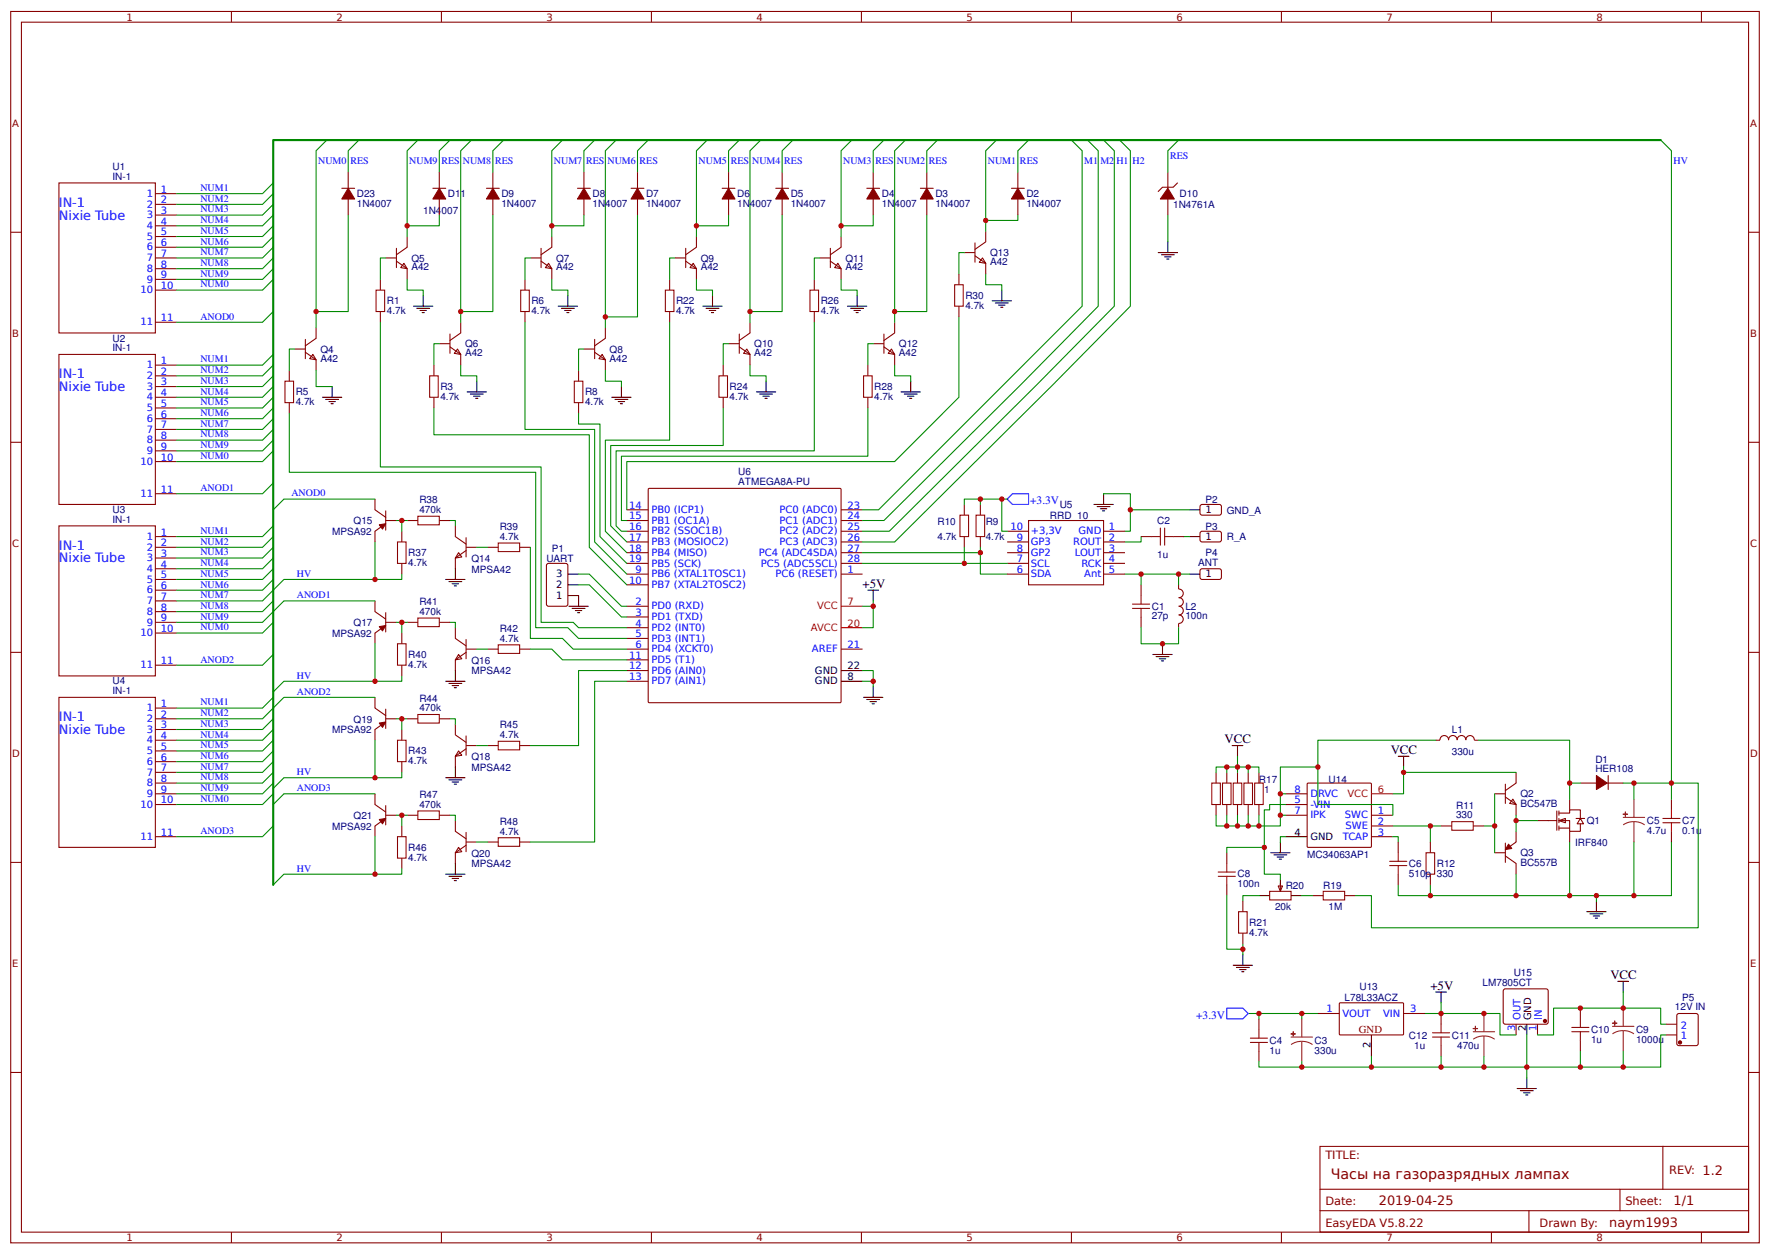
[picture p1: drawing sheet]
<svg xmlns="http://www.w3.org/2000/svg" width="437mm" height="310mm" viewBox="0 0 437 310" stroke-linecap="round" stroke-linejoin="round" font-family="sans-serif">
<g fill="none" stroke="#800" stroke-width=".26">
<path d="M2.6 2.8h431.8v304h-431.8zM5.3 5.5h426.5v298.7h-426.5zM57.1 2.8v2.7M109 2.8v2.7M160.9 2.8v2.7M212.7 2.8v2.7M264.6 2.8v2.7M316.4 2.8v2.7M368.3 2.8v2.7M420.2 2.8v2.7M2.6 57.3h2.7M14.6 45.2h23.8v37h-23.8z"/>
<path d="M38.4 47.8h5.3M38.4 50.5h5.3M38.4 53.1h5.3M38.4 55.7h5.3M38.4 58.4h5.3M431.8 57.3h2.6M38.4 61h5.3M38.4 63.7h5.3M38.4 66.3h5.3M38.4 69h5.3M38.4 71.6h5.3M38.4 79.6h5.3"/>
<path d="M14.6 87.5h23.8v37h-23.8zM38.4 90.1h5.3M38.4 92.8h5.3M38.4 95.4h5.3M38.4 98.1h5.3M2.6 109.2h2.7M38.4 100.7h5.3M38.4 103.4h5.3M38.4 106h5.3M38.4 108.7h5.3M38.4 111.3h5.3M38.4 114h5.3"/>
<path d="M431.8 109.2h2.6M14.6 129.8h23.8v37.1h-23.8zM38.4 121.9h5.3M38.4 132.5h5.3M38.4 135.1h5.3M38.4 137.8h5.3M135.2 139.2l4.5-.1 .5 .3v9.7l-.2 .5-4.5 .1-.5-.3-.1-9.8zM238.1 124.5v2.7M238.1 132.5v2.6M242.1 124.5v2.7M242.1 132.5v2.6M248.7 131.2h5.3"/>
<path d="M248.7 133.8h5.3M248.7 136.4h5.3M248.7 139.1h5.3M254 128.5h18.5v15.9h-18.5zM272.5 131.2h5.3M272.5 133.8h5.3M272.5 136.4h5.3M272.5 139.1h5.3M38.4 140.4h5.3M38.4 143.1h5.3M38.4 145.7h5.3M38.4 148.4h5.3"/>
<path d="M38.4 151h5.3M38.4 153.6h5.3M38.4 156.3h5.3M248.7 141.7h5.3M272.5 141.7h5.3M296.6 140.5h4.8l.2 .4v1.9l-.5 .3-4.5-.1-.3-.5v-1.6zM2.6 161.1h2.7M14.6 172.2h23.8v37h-23.8zM38.4 164.2h5.3M38.4 174.8h5.3M38.4 177.5h5.3M431.8 161.1h2.6"/>
<path d="M38.4 180.1h5.3M38.4 182.7h5.3M38.4 185.4h5.3M38.4 188h5.3M38.4 190.7h5.3M38.4 193.3h5.3M38.4 196h5.3M38.4 198.6h5.3M317.5 196h5.3M317.5 198.6h5.3M322.8 193.5l.3-.2 15.4 .1 .2 .2-.1 15.5-.2 .1h-15.5l-.1-.3zM369.1 196h2.6"/>
<path d="M371.7 196.8l2.7 1.8v2.7M371.7 193.6v4.8M373.6 197.3l.8 1.3-1.6-.2zM374.4 190.7v2.6l-2.7 1.9M2.6 212.9h2.7M38.4 206.6h5.3M317.5 201.3h5.3M338.7 206.6h5.3M338.7 201.3h5.3M338.7 203.9h5.3M353.2 207.9v2.6M353.2 215.8v2.7"/>
<path d="M355.9 203.9h2.6M363.8 203.9h2.6M369.1 210.5h2.6M371.7 211.3l2.7 1.9v2.6M371.7 208.1v4.8M374.4 205.2v2.7l-1.9 1.3M431.8 212.9h2.6M310.9 251.5v2.7M310.9 259.5v2.6M325.4 250.2h5.3M330.8 247.7l.2-.1h15.5l.1 .2v7.6l-.3 .1h-15.4l-.2-.3zM346.6 250.2h5.3"/>
<path d="M2.6 264.8h2.7M431.8 264.8h2.6M326 283h105.8v21.2h-105.8zM326 293.6h105.8M326 298.9h105.8M377.6 298.9v5.3M400 293.6v5.3M410.6 283v10.6M57.1 304.2v2.6M109 304.2v2.6M160.9 304.2v2.6M212.7 304.2v2.6"/>
<path d="M264.6 304.2v2.6M316.4 304.2v2.6M368.3 304.2v2.6M420.2 304.2v2.6"/>
</g>
<g fill="none" stroke="#000" stroke-width=".26">
<path d="M270.1 124.5h4.8M270.9 125.1h3.2M271.7 125.6h1.6M272.3 126.1h.5M272.5 121.9v2.6M140.2 141.7h2.7M140.2 147h2.7v2.7M140.2 144.4h2.7M140.5 149.7h4.8M141.3 150.2h3.2M142.1 150.7h1.6M142.6 151.3h.5"/>
<path d="M214.3 145.7h2.7M215.6 145.7v2.7M293.7 141.7h2.6M213.3 172.2h4.7M214 172.7h3.2M214.8 173.2h1.6M215.4 173.8h.5M215.6 169.5v2.7M313.8 210.5h4.8M314.6 211.1h3.2M315.4 211.6h1.6M315.9 212.1h.5"/>
<path d="M316.2 207.9v2.6M317.5 206.6h5.3M338.7 255.5v5.3"/>
</g>
<path d="M264.6 34.6l2.6 2.6zM268.6 34.6l2.6 2.6zM272.5 34.6l2.7 2.6zM276.5 34.6l2.6 2.6z" fill="#000" stroke="#080" stroke-width=".26"/>
<path d="M318.8 256h5.3M321.5 257.1l1.4 .2 1.2 .6M321.5 257.1l-1.4 .2-1.3 .6M321.5 251.5v4.5M321.5 257.1v5" fill="none" stroke="#8d2323" stroke-width=".26"/>
<g fill="#8d2323" stroke="#8d2323" stroke-width=".26">
<path d="M318.8 255.2l1.1 .1z"/>
<path d="M319.4 254.7v1.1z"/>
</g>
<path d="M237.1 127.2h2.1v5.3h-2.1zM241 127.2h2.2v5.3h-2.2zM352.2 210.5h2.1v5.3h-2.1zM358.5 202.9h5.3v2.1h-5.3zM308.8 257.4h4.2M308.8 256.3h4.2M310.9 254.2v2.1M310.9 257.4v2.1" fill="none" stroke="#a00000" stroke-width=".26"/>
<g fill="none" stroke="#080" stroke-width=".26">
<path d="M238.1 135.1v4h10.6M242.1 123.2v1.3M247.4 123.2h-9.3v1.3M248.7 123.2h-1.3v8h1.3M369.1 196v7.9h-2.7M317.5 206.6h-1.3v1.3M344 203.9h11.9M353.2 203.9v4M369.1 203.9v6.6M374.4 201.3v3.9M308.2 250.2h2.7M321.5 250.2h-10.6v1.3"/>
<path d="M325.4 250.2h-3.9v1.3M321.5 262.1v1.3M338.7 260.8v2.6h-27.8v-1.3"/>
</g>
<path d="M250 121.9h4v2.6h-4l-1.3-1.3zM302.9 248.9h4l1.3 1.3-1.3 1.3h-4z" fill="none" stroke="#00f" stroke-width=".26"/>
<path d="M338.7 196h5.3" fill="none" stroke="#f00" stroke-width=".26"/>
<path d="M372.5 208.4l.8 1.1-1.6 .2z" fill="#800" stroke="#800" stroke-width=".26"/>
<g fill="#fefefe" stroke="#800" stroke-width=".26">
<path d="M385 202.6l1.6-.5v1z"/>
<path d="M390.3 202.1l.8 1.3h-1.6z"/>
</g>
<g fill="none" stroke="#800" stroke-width=".26">
<path d="M84.4 46.5h3.2M86 42.5v4M86 49.1v4M100.5 58.4v2.6l-2.6 1.9M106.9 46.5h3.2M108.5 42.5v4M108.5 49.1v4M120.1 46.5h3.2M121.7 42.5v4M121.7 49.1v4M136.3 58.4v2.6l-2.7 1.9M142.6 46.5h3.2"/>
<path d="M144.2 42.5v4M144.2 49.1v4M155.8 46.5h3.2M157.4 42.5v4M157.4 49.1v4M172 58.4v2.6l-2.7 1.9M178.3 46.5h3.2M179.9 42.5v4M179.9 49.1v4M191.6 46.5h3.1M193.1 42.5v4M193.1 49.1v4"/>
<path d="M207.7 58.4v2.6l-2.6 1.9M214 46.5h3.2M215.6 42.5v4M215.6 49.1v4M227.3 46.5h3.2M228.9 42.5v4M228.9 49.1v4M240.8 60v4.7M243.4 57.1v2.6l-2.6 1.9M249.8 46.5h3.1M251.4 42.5v4M251.4 49.1v4"/>
<path d="M288.4 42.5v4M288.4 49.1v4M290.8 45.2l-1.1 1h-2.6l-1.1 1.1M93.9 69v2.6M93.9 76.9v2.7M95.2 63.7h2.7M97.9 64.5l2.6 1.8v2.7M97.9 61.3v4.8M99.7 65l.8 1.3-1.5-.2zM113.8 79.6v2.6l-2.7 1.9M129.6 69v2.6M129.6 76.9v2.7"/>
<path d="M131 63.7h2.6M133.6 64.5l2.7 1.8v2.7M133.6 61.3v4.8M135.5 65l.8 1.3-1.6-.2zM165.4 69v2.6M165.4 76.9v2.7M166.7 63.7h2.6M169.3 64.5l2.7 1.8v2.7M169.3 61.3v4.8M171.2 65l.8 1.3-1.6-.2zM185.2 79.6v2.6l-2.6 1.9M201.1 69v2.6"/>
<path d="M201.1 76.9v2.7M202.4 63.7h2.7M205.1 64.5l2.6 1.8v2.7M205.1 61.3v4.8M206.9 65l.8 1.3-1.6-.2zM220.9 79.6v2.6l-2.6 1.9M236.8 67.7v2.6M236.8 75.6v2.6M238.1 62.4h2.7M240.8 63.2l2.6 1.8v2.7M242.6 63.7l.8 1.3-1.6-.3zM71.4 91.5v2.6"/>
<path d="M71.4 99.4v2.6M72.8 86.2h2.6M75.4 87l2.7 1.8v2.7M75.4 83.8v4.8M77.3 87.5l.8 1.3-1.6-.2zM78.1 80.9v2.6l-2.7 1.9M107.2 90.1v2.7M107.2 98.1v2.6M108.5 84.9h2.6M111.1 85.6l2.7 1.9v2.6M111.1 82.5v4.7M113 86.2l.8 1.3-1.6-.3z"/>
<path d="M142.9 91.5v2.6M142.9 99.4v2.6M144.2 86.2h2.6M146.8 87l2.7 1.8v2.7M146.8 83.8v4.8M148.7 87.5l.8 1.3-1.6-.2zM149.5 80.9v2.6l-2.7 1.9M178.6 90.1v2.7M178.6 98.1v2.6M179.9 84.9h2.7M182.6 85.6l2.6 1.9v2.6M182.6 82.5v4.7"/>
<path d="M184.4 86.2l.8 1.3-1.6-.3zM214.3 90.1v2.7M214.3 98.1v2.6M215.6 84.9h2.7M218.3 85.6l2.6 1.9v2.6M218.3 82.5v4.7M220.1 86.2l.8 1.3-1.6-.3zM92.6 123.2v2.7l2.6 1.8M94.5 129.8l-1.9 1.4v2.6M95.2 128.5h2.7M95.2 126.1v4.8M99.2 131.2v2.6"/>
<path d="M99.2 139.1v2.6M100.5 128.5h2.7M108.5 128.5h2.6M112.4 129.8v2.7l2.7 1.8M113.2 136.4l.8 1.1-1.6 .3zM115.1 135.9l-2.7 1.9v2.6M115.1 135.1h2.6M115.1 132.7v4.8M120.4 135.1h2.6M128.3 135.1h2.7M154.8 125.9h5.3M154.8 128.5h5.3"/>
<path d="M154.8 131.2h5.3M154.8 133.8h5.3M154.8 136.4h5.3M154.8 139.1h5.3M160.1 120.7l.2-.1h47.1l.3 .1v52.5l-.1 .3h-47.3l-.2-.1zM207.7 125.9h5.3M207.7 128.5h5.3M207.7 131.2h5.3M207.7 133.8h5.3M207.7 136.4h5.3M207.7 139.1h5.3M281.8 132.5h2.6"/>
<path d="M289.7 132.5h2.7M296.6 124.6h4.8l.2 .5v1.8l-.5 .3-4.5-.1-.3-.4v-1.6zM296.6 131.2h4.8l.2 .5v1.8l-.5 .3-4.5-.1-.3-.4v-1.6zM92.6 148.4v2.6l2.6 1.8M94.5 155l-1.9 1.3v2.6M95.2 151.3v4.7M95.2 153.6h2.7M99.2 156.3v2.6M100.5 153.6h2.7M108.5 153.6h2.6M112.4 155v2.6l2.7 1.9M115.1 157.9v4.7"/>
<path d="M154.8 141.7h5.3M154.8 149.7h5.3M154.8 152.3h5.3M154.8 155h5.3M154.8 157.6h5.3M154.8 144.4h5.3M207.7 141.7h5.3M281.8 144.4v2.6M281.8 152.3v2.7M291 144.4v1M291 153.9v1.1M291.1 145.4a1.06 1.06 0 0 1 1.1 1.1 1.06 1.06 0 0 1-1.1 1 1.06 1.06 0 0 1 1.1 1.1 1.06 1.06 0 0 1-1.1 1.1"/>
<path d="M291.1 149.7a1.06 1.06 0 0 1 1.1 1.1 1.06 1.06 0 0 1-1.1 1 1.05 1.05 0 0 1 1.1 1.1 1.05 1.05 0 0 1-1.1 1M92.6 172.2v2.6l2.6 1.9M94.5 178.8l-1.9 1.3v2.6M95.2 175.1v4.7M95.2 177.5h2.7M99.2 164.2v2.7M100.5 177.5h2.7M108.5 177.5h2.6M112.4 178.8v2.6l2.7 1.9M113.2 161.6l.8 1-1.6 .3zM115.1 160.3h2.6M115.1 161.1l-2.7 1.8v2.6"/>
<path d="M120.4 160.3h2.6M128.3 160.3h2.7M154.8 160.3h5.3M154.8 162.9h5.3M154.8 165.5h5.3M154.8 168.2h5.3M207.7 160.3h5.3M92.6 196v2.6l2.6 1.9M95.2 198.9v4.7M99.2 180.1v2.6M99.2 188v2.7M113.2 185.4l.8 1.1-1.6 .2z"/>
<path d="M115.1 184.9l-2.7 1.8v2.7M115.1 181.7v4.8M115.1 184.1h2.6M120.4 184.1h2.6M128.3 184.1h2.7M300.3 190.7v2.6M300.3 198.6v2.7M302.9 190.7v2.6M302.9 198.6v2.7M305.6 190.7v2.6M305.6 198.6v2.7M308.2 190.7v2.6"/>
<path d="M308.2 198.6v2.7M310.9 190.7v2.6M310.9 198.6v2.7M359.8 182.7a1.06 1.06 0 0 0-1-1.1 1.06 1.06 0 0 0-1.1 1.1 1.06 1.06 0 0 0-1-1.1 1.06 1.06 0 0 0-1.1 1.1h-1.1M359.9 182.7a1.06 1.06 0 0 1 1-1.1 1.06 1.06 0 0 1 1.1 1.1M362 182.7a1.04 1.04 0 0 1 1-1.1 1.04 1.04 0 0 1 1.1 1.1h1M387.6 197.3v2.6M390.3 193.3h3.9M396.9 193.3h3.9M397.1 191.5v3.4M412.7 197.3v2.6M94.5 202.6l-1.9 1.3v2.7"/>
<path d="M95.2 201.3h2.7M99.2 203.9v2.7M99.2 211.9v2.6M100.5 201.3h2.7M108.5 201.3h2.6M112.4 202.6v2.6l2.7 1.9M113.2 209.2l.8 1.1-1.6 .2zM115.1 208.7l-2.7 1.8v2.7M115.1 205.5v4.8M115.1 207.9h2.6M120.4 207.9h2.6M128.3 207.9h2.7"/>
<path d="M302.9 210.5v2.7M302.9 218.5v2.6M315.6 218.7h1.1l-.5 1.4zM316.2 218.2v1.6M345.3 207.9v2.6M345.3 215.8v2.7M379.7 202.6h4.7M384.4 200.2v4.8M385 200.7h2.6v-.8h2.7v2.2M385 202.6h2.6v2.6h2.7v-1.8M385 204.4h2.6M385 200.2v1.1"/>
<path d="M385 202.1v1M385 203.9v1.1M387.6 205.2v2.7M389.2 202.1h2.1M412.7 205.2v2.7M306.9 222.4v2.7M306.9 230.4v2.6M324.1 221.1h2.7M332.1 221.1h2.6M355.9 250.2v2.7M355.9 258.2v2.6M371.5 244.2h10.6l.2 .5v7.9l-.5 .3-10.3-.1-.3-.5v-7.6z"/>
<path d="M374.4 252.9v2.6M379.7 252.9v2.6M390.3 248.9v2.6M390.3 256.8v2.7M411.4 255.5h2.7M411.4 252.9h2.7M414.3 250.3l4.5-.1 .5 .3 .1 7.1-.3 .5-4.5 .1-.5-.3v-7.2z"/>
</g>
<g fill="none" stroke="#080" stroke-width=".26">
<path d="M78.1 37.2v43.7M86 37.2v5.3M100.5 37.2v18.5M108.5 37.2v5.3M113.8 37.2v39.7M121.7 37.2v5.3M136.3 37.2v18.5M144.2 37.2v5.3M149.5 37.2v41M157.4 37.2v5.3M172 37.2v18.5M179.9 37.2v5.3"/>
<path d="M185.2 37.2v39.7M193.1 37.2v5.3M207.7 37.2v18.5M215.6 37.2v5.3M220.9 37.2v42.4M228.9 37.2v5.3M243.4 37.2v17.2M251.4 37.2v5.3M267.2 37.2v38.4l-50.2 50.3h-4M271.2 37.2v38.4l-19.1 19.3-33.8 33.6h-5.3M275.2 37.2v38.4l-19.1 19.3-36.5 36.3h-6.6M279.1 37.2v38.4l-19 19.3-39.2 38.9h-7.9"/>
<path d="M288.4 37.2v5.3M412.7 37.2v156.1h6.7v35.7h-80.7v-7.9h-4M43.7 47.8h21.1M43.7 50.5h21.1M43.7 53.1h21.1M43.7 55.7h21.1M43.7 58.4h21.1M86 53.1v23.8h-7.9M108.5 53.1v2.6h-8v2.7M121.7 53.1v23.8h-7.9v2.7M144.2 53.1v2.6h-7.9v2.7M157.4 53.1v25.1h-7.9v2.7"/>
<path d="M179.9 53.1v2.6h-7.9v2.7M193.1 53.1v23.8h-7.9v2.7M215.6 53.1v2.6h-7.9v2.7M228.9 53.1v23.8h-8M251.4 53.1v1.3h-8v2.7M288.4 53.1v6.6M43.7 61h21.1M43.7 63.7h21.1M43.7 66.3h21.1M43.7 69h21.1M43.7 71.6h21.1M43.7 79.6h21.1"/>
<path d="M93.9 79.6v35.7h39.7v38.3h8l1.3 1.4h11.9M95.2 63.7h-1.3v5.3M100.5 69v2.6h4v1.3M129.6 79.6v26.4h17.2v27.8l8 7.9M131 63.7h-1.4v5.3M136.3 69v2.6h3.9v1.3M165.4 79.6v29.1h-15.9v22.5l5.3 5.2M166.7 63.7h-1.3v5.3M172 69v2.6h3.9v1.3M201.1 79.6v31.7h-49v18.5l1.4 1.4h1.3M202.4 63.7h-1.3v5.3M207.7 69v2.6h4v1.3"/>
<path d="M236.8 78.2v19.9l-15.9 15.9h-66.1v11.9M238.1 62.4h-1.3v5.3M243.4 67.7v2.6h4v1.3M43.7 90.1h21.1M43.7 92.8h21.1M43.7 95.4h21.1M43.7 98.1h21.1M72.8 86.2h-1.4v5.3M78.1 91.5v3.9h3.9M108.5 84.9h-1.3v5.2M113.8 90.1v2.7h3.9v1.3M144.2 86.2h-1.3v5.3"/>
<path d="M149.5 91.5v2.6h4v1.3M179.9 84.9h-1.3v5.2M185.2 90.1v2.7h4v1.3M215.6 84.9h-1.3v5.2M220.9 90.1v2.7h4v1.3M43.7 100.7h21.1M43.7 103.4h21.1M43.7 106h21.1M43.7 108.7h21.1M43.7 111.3h21.1M43.7 114h21.1M71.4 102v14.6h60.9v38.4h7.9l2.7 2.6h11.9"/>
<path d="M107.2 100.7v6.6h38.3v27.8l9.3 9.3M142.9 102v2.7h5.3v27.8l6.6 6.6M178.6 100.7v9.3h-27.8v19.8l4 4M214.3 100.7v11.9h-60.8v15.9h1.3M43.7 132.5h21.1M43.7 135.1h21.1M43.7 137.8h21.1M43.7 121.9h21.1M70.1 123.2h22.5M92.6 133.8v9.3h6.6v-1.4M97.9 128.5h2.6M99.2 128.5v2.7"/>
<path d="M111.1 128.5h1.3v1.3M117.7 135.1h2.7M131 135.1v22.5h7.9l2.7 2.7h13.2M213 139.1h25.1M213 136.4h29.1M242.1 135.1v6.6h6.6M272.5 121.9h6.6v4M281.8 132.5v1.3h-4M292.4 132.5h1.3M293.7 125.9h-14.6v5.3h-1.3M43.7 140.4h21.1M43.7 143.1h21.1"/>
<path d="M43.7 145.7h21.1M43.7 148.4h21.1M43.7 151h21.1M43.7 153.6h21.1M43.7 156.3h21.1M70.1 143.1h22.5M70.1 148.4h22.5M92.6 158.9v9.3h6.6v-1.3M97.9 153.6h2.6M99.2 153.6v2.7M111.1 153.6h1.3v1.4M142.9 144.4h2.6l8 7.9h1.3"/>
<path d="M142.9 141.7h2.6l8 8h1.3M215.6 148.4v1.3h-2.6M215.6 149.7v5.3h-2.6M277.8 141.7h15.9M281.8 155v3.9h9.2v-3.9M281.8 141.7v2.7M291 141.7v2.7M43.7 174.8h21.1M43.7 177.5h21.1M43.7 164.2h21.1M70.1 168.2h22.5M70.1 172.2h22.5"/>
<path d="M97.9 177.5h2.6M99.2 177.5v2.6M111.1 177.5h1.3v1.3M117.7 160.3h2.7M131 160.3h5.3l2.6 2.6h15.9M154.8 168.2h-8v39.7h-15.8M154.8 165.5h-11.9v18.6h-11.9M213 165.5h2.6v4M213 168.2h2.6M43.7 190.7h21.1M43.7 193.3h21.1M43.7 180.1h21.1"/>
<path d="M43.7 182.7h21.1M43.7 185.4h21.1M43.7 188h21.1M43.7 196h21.1M43.7 198.6h21.1M70.1 196h22.5M70.1 192h22.5M92.6 182.7v9.3h6.6v-1.3M117.7 184.1h2.7M300.3 190.7v-1.3h2.6v1.3M302.9 189.4h2.7v1.3M305.6 186.7v2.7h2.6v1.3"/>
<path d="M308.2 189.4h2.7v1.3M316.2 196h1.3M317.5 198.6h-4v1.3h-1.3v15.9h4v1.3M325.4 189.4v9.2h18.6v2.7M346.6 189.4v6.6h-2.6M346.6 190.7h27.8M354.5 182.7h-29.1v6.7h-9.2v11.9h1.3M365.1 182.7h22.5v14.6M387.6 193.3h2.7M400.8 193.3h2.7v4M403.5 193.3h9.2v4M43.7 206.6h21.1"/>
<path d="M70.1 215.8h22.5M92.6 206.6v9.2h6.6v-1.3M97.9 201.3h2.6M99.2 201.3v2.6M111.1 201.3h1.3v1.3M117.7 207.9h2.7M300.3 201.3v2.6h15.9v-2.6M302.9 201.3v2.6M305.6 201.3v2.6M308.2 201.3v2.6M310.9 201.3v2.6M312.2 209.2h-9.3v1.3"/>
<path d="M344 206.6h1.3v1.3M345.3 218.5v2.6h48.9v1.3M353.2 218.5v2.6M374.4 202.6h5.3M374.4 215.8v5.3M387.6 207.9v13.2M403.5 207.9v13.2h-9.3M412.7 207.9v13.2h-9.2M302.9 221.1v13.2h4M306.9 233v2.7M310.9 221.1h-4v1.3M321.5 221.1h2.6"/>
<path d="M351.9 250.2h18.5v5.3h4M355.9 247.6v2.6M377 255.5v10.6M390.3 259.5v3.9M400.8 244.9v4M400.8 259.5v3.9M411.4 252.9h-1.3v-4h-26.5v6.6h-3.9M411.4 255.5h-1.3v7.9h-71.4M355.9 260.8v2.6M366.4 260.8v2.6"/>
</g>
<g fill="none" stroke="#000" stroke-width=".26">
<path d="M288.4 59.7v2.7M102.1 75.6h4.8M102.9 76.1h3.2M103.7 76.6h1.6M104.2 77.2h.6M104.5 72.9v2.7M137.8 75.6h4.8M138.6 76.1h3.2M139.4 76.6h1.6M140 77.2h.5M140.2 72.9v2.7M173.6 75.6h4.7"/>
<path d="M174.4 76.1h3.1M175.2 76.6h1.5M175.7 77.2h.5M175.9 72.9v2.7M209.3 75.6h4.7M210.1 76.1h3.2M210.9 76.6h1.6M211.4 77.2h.5M211.7 72.9v2.7M245 74.3h4.8M245.8 74.8h3.2M246.6 75.3h1.6"/>
<path d="M247.1 75.9h.5M247.4 71.6v2.7M286 62.4h4.8M286.8 62.9h3.2M287.6 63.4h1.6M288.1 63.9h.6M79.6 98.1h4.8M80.4 98.6h3.2M81.2 99.1h1.6M81.8 99.7h.5M82 95.4v2.7M115.4 96.8h4.7"/>
<path d="M116.2 97.3h3.1M116.9 97.8h1.6M117.5 98.3h.5M117.7 94.1v2.7M151.1 98.1h4.7M151.9 98.6h3.1M152.7 99.1h1.6M153.2 99.7h.5M153.5 95.4v2.7M186.8 96.8h4.8M187.6 97.3h3.2M188.4 97.8h1.6"/>
<path d="M188.9 98.3h.5M189.2 94.1v2.7M222.5 96.8h4.8M223.3 97.3h3.2M224.1 97.8h1.6M224.6 98.3h.6M224.9 94.1v2.7M293.7 125.9h2.6M293.7 132.5h2.6M110.1 143.1h4.7M110.9 143.6h3.1M111.7 144.1h1.5"/>
<path d="M112.2 144.6h.5M112.4 140.4v2.7M287.1 158.9v2.7M110.1 168.2h4.7M110.9 168.7h3.1M111.7 169.3h1.5M112.2 169.8h.5M112.4 165.5v2.7M207.7 168.2h5.3M207.7 165.5h5.3M284.7 161.6h4.8M285.5 162.1h3.2"/>
<path d="M286.3 162.6h1.6M286.8 163.2h.5M110.1 192h4.7M110.9 192.5h3.1M111.7 193.1h1.5M112.2 193.6h.5M112.4 189.4v2.6M304.3 184.1h2.6M305.6 184.1v2.6M345.3 186.7h2.6M346.6 186.7v2.7M110.1 215.8h4.7"/>
<path d="M110.9 216.3h3.1M111.7 216.9h1.5M112.2 217.4h.5M112.4 213.2v2.6M316.2 217.1v1.4M304.5 238.3h4.8M305.3 238.8h3.2M306.1 239.4h1.6M306.7 239.9h.5M306.9 235.7v2.6M310.9 221.1h2.6M318.8 221.1h2.7"/>
<path d="M391.8 225.1h4.8M392.6 225.6h3.2M393.4 226.1h1.6M394 226.7h.5M394.2 222.4v2.7M354.5 244.9h2.7M355.9 244.9v2.7M377 252.9v2.6M399.5 242.3h2.7M400.8 242.3v2.6M374.6 268.7h4.8M375.4 269.3h3.2"/>
<path d="M376.2 269.8h1.6M376.8 270.3h.5M377 266.1v2.6"/>
</g>
<g fill="#800" stroke="#800" stroke-width=".26">
<path d="M394.2 191.5l2.7 1.8-2.7 1.6z"/>
<path d="M93.7 129.6l1.5-.3-.7 1.3z"/>
<path d="M93.7 154.7l1.5-.3-.7 1.4z"/>
<path d="M93.7 178.5l1.5-.3-.7 1.4z"/>
<path d="M93.7 202.3l1.5-.2-.7 1.3z"/>
<path d="M288.4 46.5l1.6 2.6h-3.5z"/>
<path d="M251.4 46.5l1.5 2.6h-3.1z"/>
<path d="M228.9 46.5l1.6 2.6h-3.2z"/>
<path d="M215.6 46.5l1.6 2.6h-3.2z"/>
<path d="M193.1 46.5l1.6 2.6h-3.1z"/>
<path d="M179.9 46.5l1.6 2.6h-3.2z"/>
<path d="M157.4 46.5l1.6 2.6h-3.2z"/>
<path d="M144.2 46.5l1.6 2.6h-3.2z"/>
<path d="M121.7 46.5l1.6 2.6h-3.2z"/>
<path d="M108.5 46.5l1.6 2.6h-3.2z"/>
<path d="M86 46.5l1.6 2.6h-3.2z"/>
<circle cx="414.9" cy="257.4" r=".4"/>
<circle cx="381.5" cy="252.1" r=".4"/>
</g>
<g fill="none" stroke="#8d2323" stroke-width=".26">
<path d="M403.5 197.3v4.5M400.8 201.8h5.3M403.5 202.9l1.4 .1 1.2 .6M403.5 202.9l-1.4 .1-1.3 .6M403.5 202.9v5M363.8 254.7h5.3M366.4 255.8l1.4 .1 1.3 .7M366.4 255.8l-1.3 .2-1.3 .6M366.4 250.2v4.5M366.4 255.8v5M398.2 253.4h5.3M400.8 254.4l1.4 .2 1.3 .6"/>
<path d="M400.8 254.4l-1.3 .2-1.3 .6M400.8 248.9v4.5M400.8 254.4v5.1"/>
</g>
<g fill="#8d2323" stroke="#8d2323" stroke-width=".26">
<path d="M400.8 201h1.1z"/>
<path d="M401.4 200.5v1z"/>
<path d="M398.2 252.6h1.1z"/>
<path d="M398.7 252.1l.1 1z"/>
<path d="M363.8 253.9h1.1z"/>
<path d="M364.3 253.4l.1 1z"/>
</g>
<g fill="none" stroke="#a00000" stroke-width=".26">
<path d="M92.9 71.6h2.1v5.3h-2.1zM128.6 71.6h2.1v5.3h-2.1zM164.3 71.6h2.1v5.3h-2.1zM200 71.6h2.1v5.3h-2.1zM235.7 70.3h2.2v5.3h-2.2zM70.4 94.1h2.1v5.3h-2.1zM106.1 92.8h2.1v5.3h-2.1zM141.8 94.1h2.1v5.3h-2.1zM177.5 92.8h2.2v5.3h-2.2zM213.3 92.8h2.1v5.3h-2.1zM98.2 133.8h2.1v5.3h-2.1zM103.2 127.4h5.3v2.2h-5.3z"/>
<path d="M123 134.1h5.3v2.1h-5.3zM284.4 132.5h2.1M286.5 130.4v4.2M287.6 130.4v4.2M287.6 132.5h2.1M98.2 158.9h2.1v5.3h-2.1zM103.2 152.6h5.3v2.1h-5.3zM123 159.2h5.3v2.1h-5.3zM279.7 150.2h4.2M279.7 149.1h4.2M281.8 147v2.1M281.8 150.2v2.1"/>
<path d="M103.2 176.4h5.3v2.1h-5.3zM98.2 182.7h2.1v5.3h-2.1zM123 183h5.3v2.1h-5.3zM299.2 193.3h2.2v5.3h-2.2zM301.9 193.3h2.1v5.3h-2.1zM304.5 193.3h2.2v5.3h-2.2zM307.2 193.3h2.1v5.3h-2.1zM309.8 193.3h2.1v5.3h-2.1zM412.7 199.9v2.2M98.2 206.6h2.1v5.3h-2.1zM103.2 200.2h5.3v2.1h-5.3zM123 206.8h5.3v2.1h-5.3z"/>
<path d="M300.8 216.3h4.3M300.8 215.3h4.3M302.9 213.2v2.1M302.9 216.3v2.2M343.2 213.7h4.2M343.2 212.6h4.2M345.3 210.5v2.1M345.3 213.7v2.1M410.6 203.1h4.3M410.6 202.1h4.3M412.7 203.1v2.1M305.9 225.1h2.1v5.3h-2.1z"/>
<path d="M313.5 220.1h5.3v2.1h-5.3zM326.8 220.1h5.3v2.1h-5.3zM353.7 256h4.3M353.7 255h4.3M355.9 252.9v2.1M355.9 256v2.2M388.1 254.7h4.3M388.1 253.7h4.3M390.3 251.5v2.2M390.3 254.7v2.1"/>
</g>
<g fill="#000" stroke="#080" stroke-width=".26">
<path d="M78.1 37.2l2.6-2.6zM86 37.2l2.6-2.6zM100.5 37.2l2.7-2.6zM108.5 37.2l2.6-2.6zM113.8 37.2l2.6-2.6zM121.7 37.2l2.7-2.6zM136.3 37.2l2.6-2.6zM144.2 37.2l2.6-2.6zM149.5 37.2l2.6-2.6zM157.4 37.2l2.7-2.6zM172 37.2l2.6-2.6zM179.9 37.2l2.7-2.6z"/>
<path d="M185.2 37.2l2.7-2.6zM193.1 37.2l2.7-2.6zM207.7 37.2l2.6-2.6zM215.6 37.2l2.7-2.6zM220.9 37.2l2.7-2.6zM228.9 37.2l2.6-2.6zM243.4 37.2l2.7-2.6zM251.4 37.2l2.6-2.6zM291 34.6l-2.6 2.6zM410.1 34.6l2.6 2.6zM64.8 47.8l2.7-2.6zM64.8 50.5l2.7-2.7z"/>
<path d="M64.8 53.1l2.7-2.6zM64.8 55.7l2.7-2.6zM64.8 58.4l2.7-2.7zM64.8 61l2.7-2.6zM64.8 63.7l2.7-2.7zM64.8 66.3l2.7-2.6zM64.8 69l2.7-2.7zM64.8 71.6l2.7-2.6zM64.8 79.6l2.7-2.7zM64.8 90.1l2.7-2.6zM67.5 90.1l-2.7 2.7zM64.8 95.4l2.7-2.6z"/>
<path d="M64.8 98.1l2.7-2.7zM64.8 100.7l2.7-2.6zM64.8 103.4l2.7-2.7zM64.8 106l2.7-2.6zM64.8 108.7l2.7-2.7zM64.8 111.3l2.7-2.6zM64.8 114l2.7-2.7zM64.8 132.5l2.7-2.7zM64.8 135.1l2.7-2.6zM64.8 137.8l2.7-2.7zM64.8 121.9l2.7-2.7zM67.5 125.9l2.6-2.7z"/>
<path d="M64.8 140.4l2.7-2.6zM64.8 143.1l2.7-2.7zM64.8 145.7l2.7-2.6zM64.8 148.4l2.7-2.7zM64.8 151l2.7-2.6zM64.8 153.6l2.7-2.6zM64.8 156.3l2.7-2.7zM67.5 145.7l2.6-2.6zM67.5 151l2.6-2.6zM64.8 174.8l2.7-2.6zM64.8 177.5l2.7-2.7zM64.8 164.2l2.7-2.6z"/>
<path d="M67.5 170.8l2.6-2.6zM67.5 174.8l2.6-2.6zM64.8 180.1l2.7-2.6zM64.8 182.7l2.7-2.6zM64.8 185.4l2.7-2.7zM64.8 188l2.7-2.6zM64.8 190.7l2.7-2.7zM64.8 193.3l2.7-2.6zM64.8 196l2.7-2.7zM64.8 198.6l2.7-2.6zM67.5 194.7l2.6-2.7zM67.5 198.6l2.6-2.6z"/>
<path d="M64.8 206.6l2.7-2.7zM67.5 218.5l2.6-2.7z"/>
</g>
<path d="M207.7 149.7h5.3M207.7 155h5.3" fill="none" stroke="#f00" stroke-width=".26"/>
<path d="M410.1 34.6h-342.6v183.9" fill="none" stroke="#080" stroke-width=".53"/>
<g fill="#c00">
<circle cx="215.6" cy="168.2" r=".66"/>
<circle cx="242.1" cy="136.4" r=".66"/>
<circle cx="238.1" cy="139.1" r=".66"/>
<circle cx="100.5" cy="55.7" r=".66"/>
<circle cx="287.1" cy="158.9" r=".66"/>
<circle cx="325.4" cy="189.4" r=".66"/>
<circle cx="346.6" cy="190.7" r=".66"/>
<circle cx="99.2" cy="177.5" r=".66"/>
<circle cx="92.6" cy="143.1" r=".66"/>
<circle cx="338.7" cy="263.4" r=".66"/>
<circle cx="355.9" cy="250.2" r=".66"/>
<circle cx="366.4" cy="250.2" r=".66"/>
<circle cx="400.8" cy="248.9" r=".66"/>
<circle cx="390.3" cy="248.9" r=".66"/>
<circle cx="312.2" cy="209.2" r=".66"/>
<circle cx="308.2" cy="189.4" r=".66"/>
<circle cx="302.9" cy="189.4" r=".66"/>
<circle cx="403.5" cy="193.3" r=".66"/>
<circle cx="374.4" cy="221.1" r=".66"/>
<circle cx="394.2" cy="221.1" r=".66"/>
<circle cx="374.4" cy="202.6" r=".66"/>
<circle cx="369.1" cy="203.9" r=".66"/>
<circle cx="247.4" cy="123.2" r=".66"/>
<circle cx="310.9" cy="250.2" r=".66"/>
<circle cx="321.5" cy="263.4" r=".66"/>
<circle cx="321.5" cy="250.2" r=".66"/>
<circle cx="242.1" cy="123.2" r=".66"/>
<circle cx="353.2" cy="203.9" r=".66"/>
<circle cx="387.6" cy="193.3" r=".66"/>
<circle cx="387.6" cy="221.1" r=".66"/>
<circle cx="353.2" cy="221.1" r=".66"/>
<circle cx="403.5" cy="221.1" r=".66"/>
<circle cx="305.6" cy="189.4" r=".66"/>
<circle cx="310.9" cy="203.9" r=".66"/>
<circle cx="308.2" cy="203.9" r=".66"/>
<circle cx="305.6" cy="203.9" r=".66"/>
<circle cx="302.9" cy="203.9" r=".66"/>
<circle cx="316.2" cy="201.3" r=".66"/>
<circle cx="306.9" cy="234.3" r=".66"/>
<circle cx="412.7" cy="193.3" r=".66"/>
<circle cx="400.8" cy="263.4" r=".66"/>
<circle cx="390.3" cy="263.4" r=".66"/>
<circle cx="366.4" cy="263.4" r=".66"/>
<circle cx="355.9" cy="263.4" r=".66"/>
<circle cx="99.2" cy="128.5" r=".66"/>
<circle cx="99.2" cy="153.6" r=".66"/>
<circle cx="99.2" cy="201.3" r=".66"/>
<circle cx="92.6" cy="168.2" r=".66"/>
<circle cx="92.6" cy="192" r=".66"/>
<circle cx="92.6" cy="215.8" r=".66"/>
<circle cx="316.2" cy="196" r=".66"/>
<circle cx="377" cy="263.4" r=".66"/>
<circle cx="113.8" cy="76.9" r=".66"/>
<circle cx="136.3" cy="55.7" r=".66"/>
<circle cx="149.5" cy="78.2" r=".66"/>
<circle cx="172" cy="55.7" r=".66"/>
<circle cx="185.2" cy="76.9" r=".66"/>
<circle cx="207.7" cy="55.7" r=".66"/>
<circle cx="243.4" cy="54.4" r=".66"/>
<circle cx="281.8" cy="141.7" r=".66"/>
<circle cx="291" cy="141.7" r=".66"/>
<circle cx="279.1" cy="125.9" r=".66"/>
<circle cx="215.6" cy="149.7" r=".66"/>
<circle cx="78.1" cy="76.9" r=".66"/>
<circle cx="220.9" cy="76.9" r=".66"/>
</g>
<text font-size="3.5" fill="#800" x="328.6" y="291">Часы на газоразрядных лампах</text>
<g font-size="3.2" fill="#00f">
<text x="14.6" y="51">IN-1</text>
<text x="14.6" y="54.2">Nixie Tube</text>
<text x="14.6" y="93.4">IN-1</text>
<text x="14.6" y="96.5">Nixie Tube</text>
<text x="14.6" y="135.7">IN-1</text>
<text x="14.6" y="138.9">Nixie Tube</text>
<text x="14.6" y="178">IN-1</text>
<text x="14.6" y="181.2">Nixie Tube</text>
</g>
<g font-size="3.2">
<text x="213" y="145.2">+5V</text>
<text x="302.4" y="183.5">VCC</text>
<text x="343.4" y="186.2">VCC</text>
<text x="353.2" y="244.4">+5V</text>
<text x="397.7" y="241.7">VCC</text>
</g>
<g font-size="3.2" fill="#800">
<text x="340.5" y="297.6">2019-04-25</text>
<text x="413.3" y="297.6">1/1</text>
<text x="397.4" y="302.9">naym1993</text>
</g>
<g font-size="2.8" fill="#00f">
<text x="254.4" y="124.5">+3.3V</text>
<text x="295.4" y="251.5">+3.3V</text>
</g>
<g font-size="2.8" fill="#800">
<text x="327.3" y="286.2">TITLE:</text>
<text x="412.2" y="289.9">REV: 1.2</text>
<text x="327.3" y="297.6">Date:</text>
<text x="401.4" y="297.6">Sheet:</text>
<text x="327.3" y="302.9">EasyEDA V5.8.22</text>
<text x="380.2" y="302.9">Drawn By:</text>
</g>
<text font-size="2.6" fill="#800" x="335.6" y="255">GND</text>
<g font-size="2.5" fill="#800">
<text x="31.2" y="5.1">1</text>
<text x="83.1" y="5.1">2</text>
<text x="134.9" y="5.1">3</text>
<text x="186.8" y="5.1">4</text>
<text x="238.7" y="5.1">5</text>
<text x="290.5" y="5.1">6</text>
<text x="342.4" y="5.1">7</text>
<text x="394.2" y="5.1">8</text>
<text x="3" y="31.4">A</text>
<text x="432.2" y="31.4">A</text>
<text x="3" y="83.3">B</text>
<text x="432.2" y="83.3">B</text>
<text x="3" y="135.1">C</text>
<text x="432.2" y="135.1">C</text>
<text x="3" y="187">D</text>
<text x="432.2" y="187">D</text>
<text x="3" y="238.8">E</text>
<text x="432.2" y="238.8">E</text>
<text x="31.2" y="306.4">1</text>
<text x="83.1" y="306.4">2</text>
<text x="134.9" y="306.4">3</text>
<text x="186.8" y="306.4">4</text>
<text x="238.7" y="306.4">5</text>
<text x="290.5" y="306.4">6</text>
<text x="342.4" y="306.4">7</text>
<text x="394.2" y="306.4">8</text>
</g>
<g font-size="2.5" fill="#000080">
<text x="27.8" y="42">U1</text>
<text x="27.8" y="44.4">IN-1</text>
<text x="88.1" y="51.1">1N4007</text>
<text x="88.1" y="48.7">D23</text>
<text x="104.5" y="52.8">1N4007</text>
<text x="110.6" y="48.7">D11</text>
<text x="123.8" y="51.1">1N4007</text>
<text x="123.8" y="48.7">D9</text>
<text x="146.3" y="51.1">1N4007</text>
<text x="146.3" y="48.7">D8</text>
<text x="159.5" y="51.1">1N4007</text>
<text x="159.5" y="48.7">D7</text>
<text x="182" y="51.1">1N4007</text>
<text x="182" y="48.7">D6</text>
<text x="195.3" y="51.1">1N4007</text>
<text x="195.3" y="48.7">D5</text>
<text x="217.8" y="51.1">1N4007</text>
<text x="217.8" y="48.7">D4</text>
<text x="231" y="51.1">1N4007</text>
<text x="231" y="48.7">D3</text>
<text x="253.5" y="51.1">1N4007</text>
<text x="253.5" y="48.7">D2</text>
<text x="289.7" y="51.4">1N4761A</text>
<text x="291.3" y="48.7">D10</text>
<text x="101.6" y="64.6">Q5</text>
<text x="137.3" y="64.6">Q7</text>
<text x="173" y="64.6">Q9</text>
<text x="208.8" y="64.6">Q11</text>
<text x="244.5" y="65.4">A42</text>
<text x="244.5" y="63.2">Q13</text>
<text x="101.6" y="66.8">A42</text>
<text x="137.3" y="66.8">A42</text>
<text x="173" y="66.8">A42</text>
<text x="208.8" y="66.8">A42</text>
<text x="95.5" y="77.5">4.7k</text>
<text x="95.5" y="75.1">R1</text>
<text x="131.2" y="77.5">4.7k</text>
<text x="131.2" y="75.1">R6</text>
<text x="167" y="77.5">4.7k</text>
<text x="167" y="75.1">R22</text>
<text x="202.7" y="77.5">4.7k</text>
<text x="202.7" y="75.1">R26</text>
<text x="238.4" y="76.2">4.7k</text>
<text x="238.4" y="73.8">R30</text>
<text x="27.8" y="86.7">IN-1</text>
<text x="27.8" y="84.3">U2</text>
<text x="79.1" y="89.3">A42</text>
<text x="79.1" y="87.1">Q4</text>
<text x="114.8" y="87.9">A42</text>
<text x="114.8" y="85.7">Q6</text>
<text x="150.5" y="89.3">A42</text>
<text x="150.5" y="87.1">Q8</text>
<text x="186.3" y="87.9">A42</text>
<text x="186.3" y="85.7">Q10</text>
<text x="222" y="87.9">A42</text>
<text x="222" y="85.7">Q12</text>
<text x="73" y="100">4.7k</text>
<text x="73" y="97.6">R5</text>
<text x="108.7" y="98.7">4.7k</text>
<text x="108.7" y="96.3">R3</text>
<text x="144.5" y="100">4.7k</text>
<text x="144.5" y="97.6">R8</text>
<text x="180.2" y="98.7">4.7k</text>
<text x="180.2" y="96.3">R24</text>
<text x="215.9" y="98.7">4.7k</text>
<text x="215.9" y="96.3">R28</text>
<text x="182.3" y="119.8">ATMEGA8A-PU</text>
<text x="182.3" y="117.4">U6</text>
<text x="103.6" y="124.2">R38</text>
<text x="261.7" y="125.5">U5</text>
<text x="297.7" y="124.2">P2</text>
<text x="27.8" y="129">IN-1</text>
<text x="27.8" y="126.7">U3</text>
<text x="87.3" y="129.4">Q15</text>
<text x="103.6" y="126.7">470k</text>
<text x="123.4" y="130.9">R39</text>
<text x="231.5" y="129.7">R10</text>
<text x="243.4" y="129.7">R9</text>
<text x="259.3" y="128.1">RRD_10</text>
<text x="285.8" y="129.5">C2</text>
<text x="297.7" y="130.8">P3</text>
<text x="302.9" y="126.8">GND_A</text>
<text x="82" y="132.1">MPSA92</text>
<text x="100.8" y="137.3">R37</text>
<text x="123.4" y="133.3">4.7k</text>
<text x="136.3" y="136.3">P1</text>
<text x="231.5" y="133.4">4.7k</text>
<text x="243.4" y="133.4">4.7k</text>
<text x="285.8" y="137.7">1u</text>
<text x="297.7" y="137.4">P4</text>
<text x="302.9" y="133.4">R_A</text>
<text x="100.8" y="139.7">4.7k</text>
<text x="116.4" y="141.3">MPSA42</text>
<text x="116.4" y="138.7">Q14</text>
<text x="134.9" y="138.7">UART</text>
<text x="295.9" y="139.6">ANT</text>
<text x="103.6" y="149.4">R41</text>
<text x="87.3" y="154.6">Q17</text>
<text x="103.6" y="151.8">470k</text>
<text x="123.4" y="156">R42</text>
<text x="284.4" y="152.9">27p</text>
<text x="284.4" y="150.5">C1</text>
<text x="292.7" y="150.5">L2</text>
<text x="292.7" y="152.9">100n</text>
<text x="82" y="157.2">MPSA92</text>
<text x="123.4" y="158.4">4.7k</text>
<text x="100.8" y="164.8">4.7k</text>
<text x="100.8" y="162.4">R40</text>
<text x="116.4" y="166.5">MPSA42</text>
<text x="116.4" y="163.8">Q16</text>
<text x="27.8" y="171.4">IN-1</text>
<text x="27.8" y="169">U4</text>
<text x="103.6" y="173.2">R44</text>
<text x="87.3" y="178.4">Q19</text>
<text x="103.6" y="175.6">470k</text>
<text x="123.4" y="179.8">R45</text>
<text x="82" y="181">MPSA92</text>
<text x="123.4" y="182.2">4.7k</text>
<text x="358.5" y="181">L1</text>
<text x="100.8" y="188.6">4.7k</text>
<text x="100.8" y="186.3">R43</text>
<text x="116.4" y="190.3">MPSA42</text>
<text x="116.4" y="187.7">Q18</text>
<text x="358.5" y="186.3">330u</text>
<text x="394" y="188.3">D1</text>
<text x="394" y="190.7">HER108</text>
<text x="103.6" y="197">R47</text>
<text x="310.9" y="193.2">R17</text>
<text x="312.2" y="195.8">1</text>
<text x="328.1" y="193.2">U14</text>
<text x="375.4" y="196.9">Q2</text>
<text x="87.3" y="202.2">Q21</text>
<text x="103.6" y="199.4">470k</text>
<text x="123.4" y="203.6">R48</text>
<text x="359.6" y="202.1">330</text>
<text x="359.6" y="199.7">R11</text>
<text x="375.4" y="199.2">BC547B</text>
<text x="391.8" y="203.5">Q1</text>
<text x="406.7" y="203.5">C5</text>
<text x="415.4" y="203.5">C7</text>
<text x="82" y="204.8">MPSA92</text>
<text x="123.4" y="206">4.7k</text>
<text x="388.9" y="208.8">IRF840</text>
<text x="406.7" y="205.8">4.7u</text>
<text x="415.4" y="205.8">0.1u</text>
<text x="100.8" y="212.4">4.7k</text>
<text x="100.8" y="210.1">R46</text>
<text x="116.4" y="214.1">MPSA42</text>
<text x="116.4" y="211.5">Q20</text>
<text x="322.8" y="211.7">MC34063AP1</text>
<text x="347.9" y="214">C6</text>
<text x="354.8" y="214.1">R12</text>
<text x="375.4" y="213.8">BC557B</text>
<text x="375.4" y="211.4">Q3</text>
<text x="305.6" y="219">100n</text>
<text x="305.6" y="216.6">C8</text>
<text x="317.5" y="219.4">R20</text>
<text x="326.8" y="219.4">R19</text>
<text x="347.9" y="216.4">510p</text>
<text x="354.8" y="216.4">330</text>
<text x="314.9" y="224.7">20k</text>
<text x="328.1" y="224.7">1M</text>
<text x="308.5" y="231">4.7k</text>
<text x="308.5" y="228.6">R21</text>
<text x="335.7" y="244.4">U13</text>
<text x="366.1" y="243.3">LM7805CT</text>
<text x="373.8" y="240.9">U15</text>
<text x="332" y="247.2">L78L33ACZ</text>
<text x="413.6" y="249.4">12V IN</text>
<text x="415.4" y="247.2">P5</text>
<text x="313.5" y="257.7">C4</text>
<text x="324.6" y="257.7">C3</text>
<text x="347.9" y="256.4">C12</text>
<text x="358.5" y="256.4">C11</text>
<text x="392.9" y="257.4">1u</text>
<text x="392.9" y="255">C10</text>
<text x="404" y="257.4">1000u</text>
<text x="404" y="255">C9</text>
<text x="313.5" y="260.1">1u</text>
<text x="324.6" y="260.1">330u</text>
<text x="349.2" y="259.1">1u</text>
<text x="359.8" y="259.1">470u</text>
</g>
<g font-size="2.5" fill="#00f">
<text x="78.6" y="40.5">NUM0</text>
<text x="86.5" y="40.5">RES</text>
<text x="101.1" y="40.5">NUM9</text>
<text x="109" y="40.5">RES</text>
<text x="114.3" y="40.5">NUM8</text>
<text x="122.2" y="40.5">RES</text>
<text x="136.8" y="40.5">NUM7</text>
<text x="144.7" y="40.5">RES</text>
<text x="150" y="40.5">NUM6</text>
<text x="158" y="40.5">RES</text>
<text x="172.5" y="40.5">NUM5</text>
<text x="180.4" y="40.5">RES</text>
<text x="185.7" y="40.5">NUM4</text>
<text x="193.7" y="40.5">RES</text>
<text x="208.2" y="40.5">NUM3</text>
<text x="216.2" y="40.5">RES</text>
<text x="221.5" y="40.5">NUM2</text>
<text x="229.4" y="40.5">RES</text>
<text x="243.9" y="40.5">NUM1</text>
<text x="251.9" y="40.5">RES</text>
<text x="267.8" y="40.5">M1</text>
<text x="271.7" y="40.5">M2</text>
<text x="275.7" y="40.5">H1</text>
<text x="279.7" y="40.5">H2</text>
<text x="288.9" y="39.2">RES</text>
<text x="413.3" y="40.5">HV</text>
<text x="39.7" y="47.5">1</text>
<text x="49.5" y="47.1">NUM1</text>
<text x="36.3" y="48.6">1</text>
<text x="36.3" y="51.2">2</text>
<text x="36.3" y="53.9">3</text>
<text x="39.7" y="50.2">2</text>
<text x="39.7" y="52.8">3</text>
<text x="49.5" y="49.8">NUM2</text>
<text x="49.5" y="52.4">NUM3</text>
<text x="36.3" y="56.5">4</text>
<text x="36.3" y="59.2">5</text>
<text x="39.7" y="55.5">4</text>
<text x="39.7" y="58.1">5</text>
<text x="49.5" y="55.1">NUM4</text>
<text x="49.5" y="57.7">NUM5</text>
<text x="36.3" y="61.8">6</text>
<text x="36.3" y="64.5">7</text>
<text x="39.7" y="60.8">6</text>
<text x="39.7" y="63.4">7</text>
<text x="49.5" y="60.4">NUM6</text>
<text x="49.5" y="63">NUM7</text>
<text x="49.5" y="65.7">NUM8</text>
<text x="36.3" y="67.1">8</text>
<text x="36.3" y="69.8">9</text>
<text x="39.7" y="66.1">8</text>
<text x="39.7" y="68.7">9</text>
<text x="39.7" y="71.4">10</text>
<text x="49.5" y="68.3">NUM9</text>
<text x="49.5" y="71">NUM0</text>
<text x="34.7" y="72.4">10</text>
<text x="34.7" y="80.4">11</text>
<text x="39.7" y="79.3">11</text>
<text x="49.5" y="78.9">ANOD0</text>
<text x="39.7" y="89.9">1</text>
<text x="49.5" y="89.5">NUM1</text>
<text x="36.3" y="90.9">1</text>
<text x="36.3" y="93.6">2</text>
<text x="39.7" y="92.5">2</text>
<text x="39.7" y="95.2">3</text>
<text x="49.5" y="92.1">NUM2</text>
<text x="49.5" y="94.8">NUM3</text>
<text x="36.3" y="96.2">3</text>
<text x="36.3" y="98.9">4</text>
<text x="36.3" y="101.5">5</text>
<text x="39.7" y="97.8">4</text>
<text x="39.7" y="100.5">5</text>
<text x="49.5" y="97.4">NUM4</text>
<text x="49.5" y="100.1">NUM5</text>
<text x="36.3" y="104.2">6</text>
<text x="36.3" y="106.8">7</text>
<text x="39.7" y="103.1">6</text>
<text x="39.7" y="105.8">7</text>
<text x="49.5" y="102.7">NUM6</text>
<text x="49.5" y="105.4">NUM7</text>
<text x="36.3" y="109.5">8</text>
<text x="36.3" y="112.1">9</text>
<text x="39.7" y="108.4">8</text>
<text x="39.7" y="111">9</text>
<text x="39.7" y="113.7">10</text>
<text x="49.5" y="108">NUM8</text>
<text x="49.5" y="110.6">NUM9</text>
<text x="49.5" y="113.3">NUM0</text>
<text x="34.7" y="114.7">10</text>
<text x="34.7" y="122.7">11</text>
<text x="39.7" y="121.6">11</text>
<text x="49.5" y="121.2">ANOD1</text>
<text x="72" y="122.6">ANOD0</text>
<text x="155.3" y="125.6">14</text>
<text x="209.3" y="125.6">23</text>
<text x="49.5" y="131.8">NUM1</text>
<text x="155.3" y="128.2">15</text>
<text x="155.3" y="130.9">16</text>
<text x="160.9" y="126.7">PB0 (ICP1)</text>
<text x="160.9" y="129.3">PB1 (OC1A)</text>
<text x="160.9" y="131.9">PB2 (SSOC1B)</text>
<text x="192.5" y="126.7">PC0 (ADC0)</text>
<text x="192.5" y="129.3">PC1 (ADC1)</text>
<text x="192.5" y="131.9">PC2 (ADC2)</text>
<text x="209.3" y="128.2">24</text>
<text x="209.3" y="130.9">25</text>
<text x="249.5" y="130.9">10</text>
<text x="254.5" y="131.9">+3,3V</text>
<text x="266.3" y="131.9">GND</text>
<text x="273.8" y="130.9">1</text>
<text x="36.3" y="133.3">1</text>
<text x="36.3" y="135.9">2</text>
<text x="39.7" y="132.2">1</text>
<text x="39.7" y="134.9">2</text>
<text x="39.7" y="137.5">3</text>
<text x="49.5" y="134.5">NUM2</text>
<text x="49.5" y="137.1">NUM3</text>
<text x="155.3" y="133.5">17</text>
<text x="155.3" y="136.2">18</text>
<text x="160.9" y="134.6">PB3 (MOSIOC2)</text>
<text x="160.9" y="137.2">PB4 (MISO)</text>
<text x="187.4" y="137.2">PC4 (ADC4SDA)</text>
<text x="192.5" y="134.6">PC3 (ADC3)</text>
<text x="209.3" y="133.5">26</text>
<text x="209.3" y="136.2">27</text>
<text x="251.1" y="136.2">8</text>
<text x="251.1" y="133.5">9</text>
<text x="254.5" y="137.2">GP2</text>
<text x="254.5" y="134.6">GP3</text>
<text x="265" y="134.6">ROUT</text>
<text x="265.4" y="137.2">LOUT</text>
<text x="273.8" y="133.5">2</text>
<text x="273.8" y="136.2">3</text>
<text x="36.3" y="138.6">3</text>
<text x="36.3" y="141.2">4</text>
<text x="36.3" y="143.9">5</text>
<text x="39.7" y="140.1">4</text>
<text x="39.7" y="142.8">5</text>
<text x="49.5" y="139.8">NUM4</text>
<text x="49.5" y="142.4">NUM5</text>
<text x="73.3" y="142.4">HV</text>
<text x="155.3" y="138.8">19</text>
<text x="156.9" y="141.5">9</text>
<text x="160.9" y="142.5">PB6 (XTAL1TOSC1)</text>
<text x="160.9" y="139.9">PB5 (SCK)</text>
<text x="187.8" y="139.9">PC5 (ADC5SCL)</text>
<text x="191.5" y="142.5">PC6 (RESET)</text>
<text x="209.3" y="141.5">1</text>
<text x="209.3" y="138.8">28</text>
<text x="251.1" y="141.5">6</text>
<text x="251.1" y="138.8">7</text>
<text x="254.5" y="142.5">SDA</text>
<text x="254.5" y="139.9">SCL</text>
<text x="267" y="139.9">RCK</text>
<text x="267.8" y="142.5">Ant</text>
<text x="273.8" y="138.8">4</text>
<text x="273.8" y="141.5">5</text>
<text x="36.3" y="146.5">6</text>
<text x="36.3" y="149.1">7</text>
<text x="39.7" y="145.4">6</text>
<text x="39.7" y="148.1">7</text>
<text x="49.5" y="145">NUM6</text>
<text x="49.5" y="147.7">NUM7</text>
<text x="73.3" y="147.7">ANOD1</text>
<text x="155.3" y="144.1">10</text>
<text x="156.9" y="149.4">2</text>
<text x="160.9" y="145.2">PB7 (XTAL2TOSC2)</text>
<text x="36.3" y="151.8">8</text>
<text x="36.3" y="154.4">9</text>
<text x="39.7" y="150.7">8</text>
<text x="39.7" y="153.4">9</text>
<text x="49.5" y="150.3">NUM8</text>
<text x="49.5" y="153">NUM9</text>
<text x="49.5" y="155.6">NUM0</text>
<text x="156.9" y="152.1">3</text>
<text x="156.9" y="154.7">4</text>
<text x="160.9" y="150.5">PD0 (RXD)</text>
<text x="160.9" y="153.1">PD1 (TXD)</text>
<text x="160.9" y="155.8">PD2 (INT0)</text>
<text x="34.7" y="157.1">10</text>
<text x="39.7" y="156">10</text>
<text x="156.9" y="157.3">5</text>
<text x="156.9" y="160">6</text>
<text x="160.9" y="158.4">PD3 (INT1)</text>
<text x="160.9" y="161.1">PD4 (XCKT0)</text>
<text x="200.5" y="161.1">AREF</text>
<text x="209.3" y="160">21</text>
<text x="34.7" y="165">11</text>
<text x="39.7" y="164">11</text>
<text x="49.5" y="163.6">ANOD2</text>
<text x="73.3" y="167.5">HV</text>
<text x="155.3" y="162.6">11</text>
<text x="155.3" y="165.3">12</text>
<text x="155.3" y="167.9">13</text>
<text x="160.9" y="163.7">PD5 (T1)</text>
<text x="160.9" y="166.3">PD6 (AIN0)</text>
<text x="73.3" y="171.5">ANOD2</text>
<text x="160.9" y="169">PD7 (AIN1)</text>
<text x="36.3" y="175.6">1</text>
<text x="36.3" y="178.2">2</text>
<text x="39.7" y="174.5">1</text>
<text x="39.7" y="177.2">2</text>
<text x="39.7" y="179.8">3</text>
<text x="49.5" y="174.1">NUM1</text>
<text x="49.5" y="176.8">NUM2</text>
<text x="49.5" y="179.4">NUM3</text>
<text x="36.3" y="180.9">3</text>
<text x="36.3" y="183.5">4</text>
<text x="39.7" y="182.5">4</text>
<text x="39.7" y="185.1">5</text>
<text x="49.5" y="182.1">NUM4</text>
<text x="49.5" y="184.7">NUM5</text>
<text x="36.3" y="186.2">5</text>
<text x="36.3" y="188.8">6</text>
<text x="36.3" y="191.5">7</text>
<text x="39.7" y="187.8">6</text>
<text x="39.7" y="190.4">7</text>
<text x="49.5" y="187.4">NUM6</text>
<text x="49.5" y="190">NUM7</text>
<text x="73.3" y="191.3">HV</text>
<text x="36.3" y="194.1">8</text>
<text x="36.3" y="196.8">9</text>
<text x="39.7" y="193.1">8</text>
<text x="39.7" y="195.7">9</text>
<text x="49.5" y="192.7">NUM8</text>
<text x="49.5" y="195.3">NUM9</text>
<text x="49.5" y="198">NUM0</text>
<text x="73.3" y="195.3">ANOD3</text>
<text x="319.6" y="195.7">8</text>
<text x="323.6" y="196.8">DRVC</text>
<text x="34.7" y="199.4">10</text>
<text x="39.7" y="198.4">10</text>
<text x="319.6" y="198.4">5</text>
<text x="319.6" y="201">7</text>
<text x="323.6" y="199.4">-VIN</text>
<text x="323.6" y="202.1">IPK</text>
<text x="332.1" y="202.1">SWC</text>
<text x="340.3" y="201">1</text>
<text x="340.3" y="203.6">2</text>
<text x="34.7" y="207.4">11</text>
<text x="39.7" y="206.3">11</text>
<text x="49.5" y="205.9">ANOD3</text>
<text x="331.6" y="207.4">TCAP</text>
<text x="332.3" y="204.7">SWE</text>
<text x="340.3" y="206.3">3</text>
<text x="73.3" y="215.2">HV</text>
<text x="327.6" y="250">1</text>
<text x="331.5" y="251">VOUT</text>
<text x="341.5" y="251">VIN</text>
<text x="348.2" y="250">3</text>
<text x="375.4" y="251.9" transform="rotate(-90 375.4 251.9)">OUT</text>
<text x="380.7" y="251.9" transform="rotate(-90 380.7 251.9)">IN</text>
<text x="374.1" y="254.6" transform="rotate(-90 374.1 254.6)">3</text>
<text x="379.4" y="254.6" transform="rotate(-90 379.4 254.6)">1</text>
<text x="415.1" y="256.6">1</text>
<text x="415.1" y="253.9">2</text>
</g>
<g font-size="2.5">
<text x="297.7" y="126.7">1</text>
<text x="297.7" y="133.3">1</text>
<text x="137.3" y="142.5">3</text>
<text x="297.7" y="142.5">1</text>
<text x="137.3" y="147.8">1</text>
<text x="137.3" y="145.2">2</text>
<text x="201.2" y="166.3">GND</text>
<text x="209.3" y="167.9">8</text>
<text x="209.3" y="165.3">22</text>
<text x="201.2" y="169">GND</text>
<text x="319.6" y="206.3">4</text>
<text x="323.6" y="207.4">GND</text>
<text x="378.1" y="251.9" transform="rotate(-90 378.1 251.9)">GND</text>
<text x="376.8" y="254.6" transform="rotate(-90 376.8 254.6)">2</text>
<text x="338.4" y="258.7" transform="rotate(-90 338.4 258.7)">2</text>
</g>
<g font-size="2.5" fill="#f00">
<text x="209.3" y="149.4">7</text>
<text x="200.2" y="155.8">AVCC</text>
<text x="201.8" y="150.5">VCC</text>
<text x="209.3" y="154.7">20</text>
<text x="332.7" y="196.8">VCC</text>
<text x="340.3" y="195.7">6</text>
</g>
</svg>
